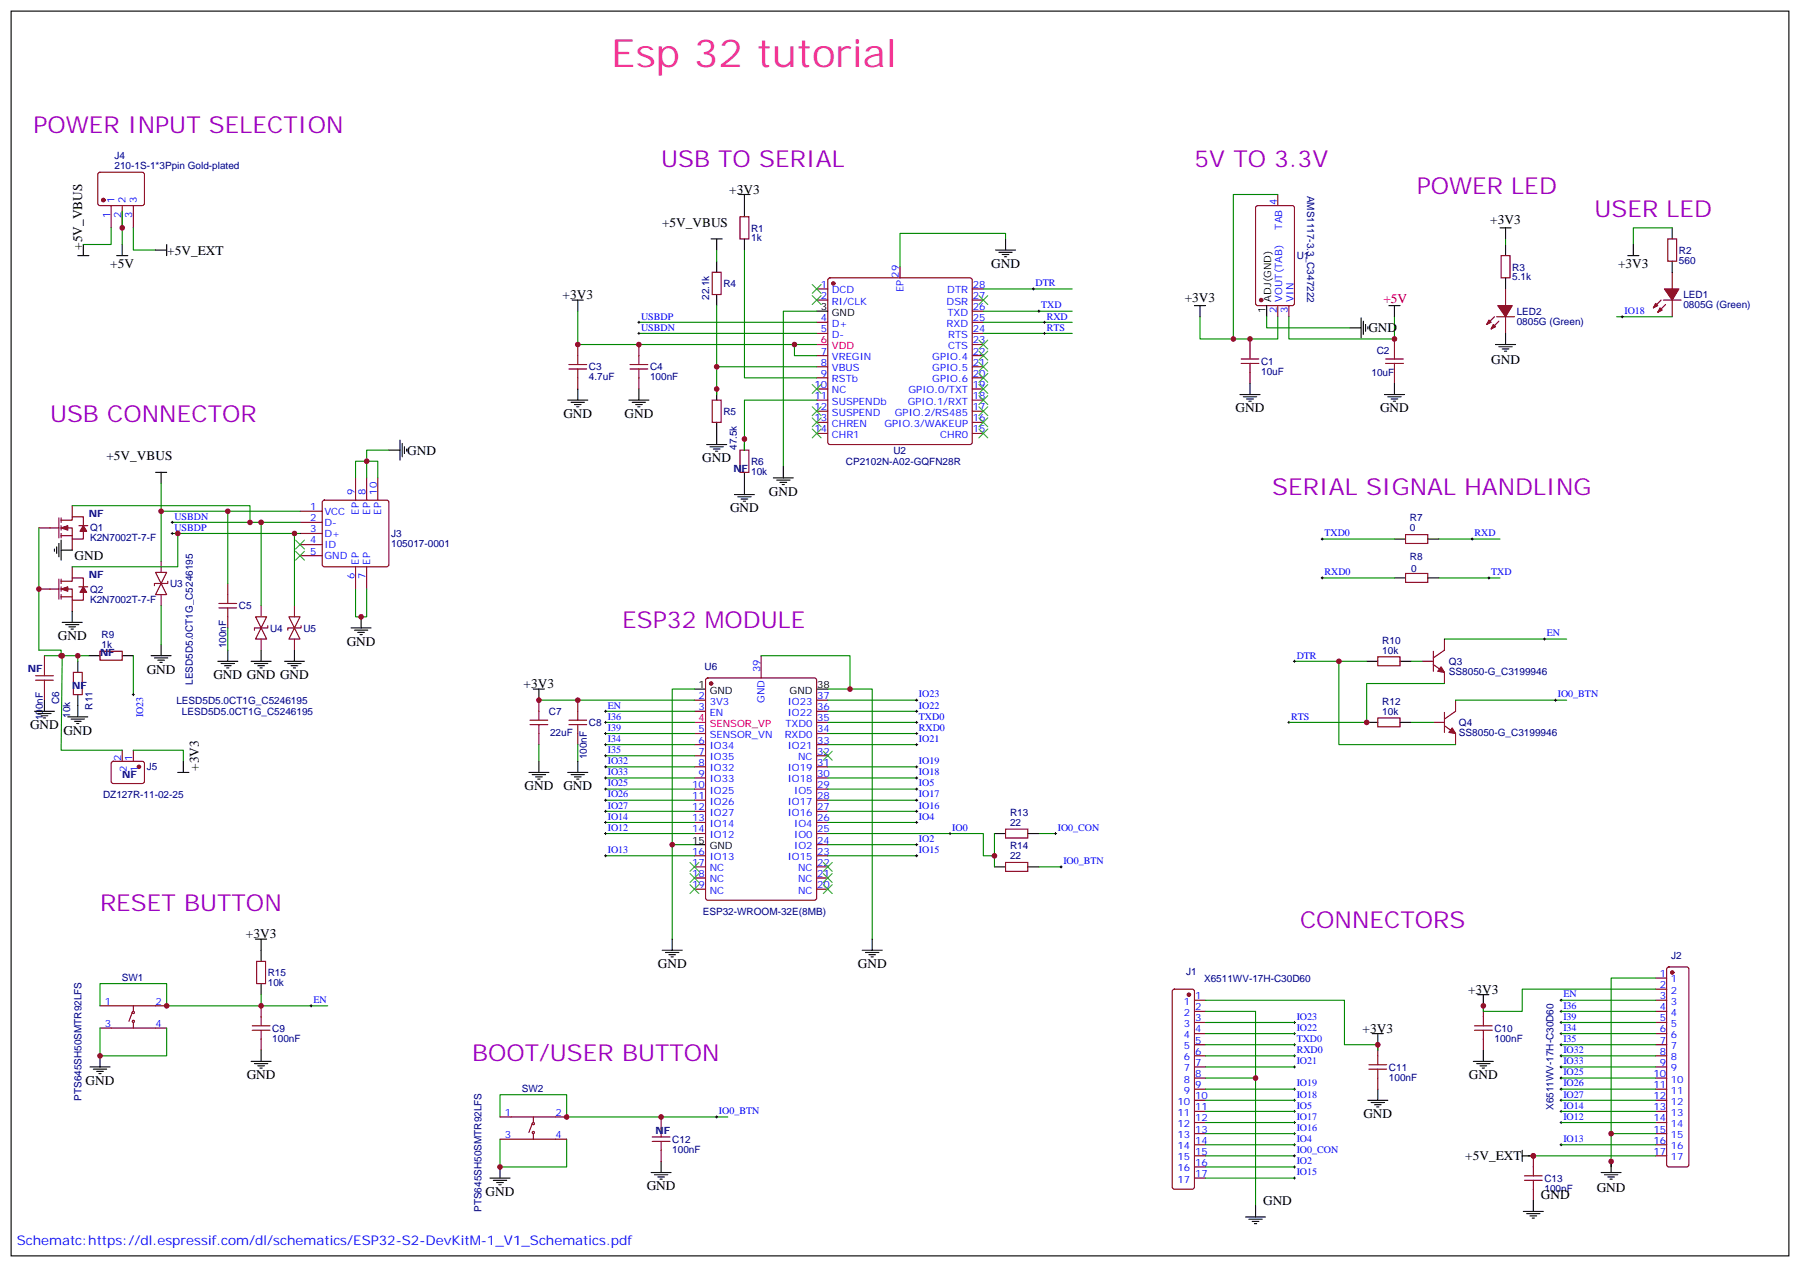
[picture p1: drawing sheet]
<svg xmlns="http://www.w3.org/2000/svg" width="572mm" height="402mm" viewBox="0 0 572 402" stroke-linecap="round" stroke-linejoin="round" font-family="sans-serif">
<g fill="none" stroke="#870000" stroke-width=".35">
<path d="M31.3 54.9l.4-.2h13.5l.5 .2 .2 .5-.1 9.4-.6 .5-13.7-.1-.5-.6v-9.2zM35.3 65.3v7M38.8 65.3v7M42.3 65.3v7M234.9 68.8h2.9v7h-2.9zM398.9 65.5l.4-.2h11l.6 .4 .1 30.6-.5 .7h-11.2l-.6-.4-.1-30.6zM405.7 61.7v3.6M529.5 75.8h2.8v7.1h-2.8zM226.1 86.4h2.9v7.1h-2.9zM259.3 91.7h3.5M259.3 95.2h3.5M263.1 88.4l.4-.2h44.5l.5 .2 .2 .5v51.5l-.3 .5-.4 .2h-44.5l-.5-.2-.2-.5v-51.5z"/>
<path d="M285.8 84.7v3.5M308.7 91.7h3.5M308.7 95.2h3.5M308.7 98.8h3.5M405.7 97v3.5M409.2 97v3.5M476.6 81.1h2.8v7.1h-2.8zM478 91.7v5.3M527.4 95.2l-2.5 2.5M528.1 95.2h5.7M528.8 96.7l-2.5 2.4M530.9 86.4v5.3"/>
<path d="M530.9 95.2v5.3M183.4 109.4v3.5M183.4 119.9v3.6M202.8 109.4v3.5M202.8 119.9v3.6M259.3 102.3h3.5M259.3 105.8h3.5M259.3 112.9h3.5M259.3 116.4h3.5M259.3 119.9h3.5M308.7 102.3h3.5M308.7 105.8h3.5"/>
<path d="M308.7 112.9h3.5M308.7 116.4h3.5M308.7 119.9h3.5M308.7 109.4h3.5M396.9 107.6v3.5M396.9 118.2v3.5M442.7 107.6v3.5M442.7 118.2v3.5M474.5 100.5l-2.5 2.5M475.2 100.5h5.6M475.9 102l-2.5 2.4M478 100.5v5.3"/>
<path d="M226.1 127h2.9v7.1h-2.9zM259.3 123.5h3.5M259.3 127h3.5M259.3 130.5h3.5M259.3 134.1h3.5M259.3 137.6h3.5M308.7 123.5h3.5M308.7 127h3.5M308.7 130.5h3.5M308.7 134.1h3.5M308.7 137.6h3.5M102.5 159l.5-.3h19.8l.5 .3 .2 .5v19.7l-.3 .5-.4 .2h-19.8l-.5-.2-.2-.5v-19.7z"/>
<path d="M112.9 151.7v7M116.4 151.7v7M119.9 151.7v7M234.9 142.9h2.9v7h-2.9zM12.3 167.6h6.4M18.7 164.4v6.3M19.4 167.6h3.5v3.5h3.6v-2.5M19.4 165.1h3.5v-1.1h3.6v2.9M19.4 164.4v1.4M19.4 166.9v1.4M19.4 169.3v1.4M19.4 170h3.5"/>
<path d="M22.9 160.5v3.5M22.9 171.1v3.5M22.9 179.9v3.5M25 166.9h2.9M95.2 162.3h7.1M95.2 165.8h7.1M95.2 169.3h7.1M95.2 172.9h7.1M95.2 176.4h7.1M112.9 179.9v7.1M116.4 179.9v7.1M446.3 169.7h7v2.8h-7z"/>
<path d="M12.3 187h6.4M18.7 183.8v6.3M19.4 187h3.5v3.5h3.6v-2.5M19.4 184.5h3.5v-1.1h3.6v2.9M19.4 183.8v1.4M19.4 186.3v1.4M19.4 188.7v1.4M19.4 189.4h3.5M22.9 190.5v3.5M25 186.3h2.9M49.4 181.7h3.5l-1.7 3.5zM51.2 185.2l1.7 3.5h-3.5z"/>
<path d="M53.3 184.5v.7h-4.3v.7M72.3 185.2v3.5M72.3 195.8v3.5M81.1 195.8h3.6l-1.8 3.5zM82.9 199.3l1.8 3.5h-3.6zM85 198.6v.7h-4.2v.7M91.7 195.8h3.5l-1.7 3.5zM93.5 199.3l1.7 3.5h-3.5zM95.6 198.6v.7h-4.2v.7M446.3 182h7v2.9h-7zM14.1 208.1v3.6M14.1 218.7v3.5"/>
<path d="M23.3 213.4h2.8v7.1h-2.8zM31.7 206.7h7.1v2.8h-7.1zM224.2 215.4l.5-.2h33.9l.6 .4 .1 69.4-.5 .7-34.1 .1-.6-.5-.1-69.4zM241.7 208.1v7.1M437.4 208.5h7.1v2.8h-7.1zM451.6 209.9h3.5M455.1 206.7v6.4M455.1 211l3.5 2.4v3.6M458.6 202.8v3.6l-3.5 2.4M38.8 238.1v3.6M42.3 238.1v3.6M171.1 222.2v3.6"/>
<path d="M171.1 232.8v3.6M183.4 222.2v3.6M183.4 232.8v3.6M220.5 222.2h3.5M220.5 225.8h3.5M220.5 232.8h3.5M220.5 236.4h3.5M220.5 239.9h3.5M259.3 222.2h3.5M259.3 225.8h3.5M259.3 229.3h3.5M259.3 232.8h3.5"/>
<path d="M259.3 236.4h3.5M259.3 239.9h3.5M437.4 227.9h7.1v2.8h-7.1zM455.1 229.3h3.5M458.6 226.1v6.4M458.6 230.4l3.5 2.4v3.6M462.1 222.2v3.6l-3.5 2.4M35.5 241.9l.5-.2h9.4l.5 .7-.1 5.9-.6 .4-9.5-.1-.4-.6v-5.6zM220.5 243.4h3.5M220.5 246.9h3.5M220.5 250.5h3.5M220.5 254h3.5"/>
<path d="M220.5 257.5h3.5M259.3 243.4h3.5M259.3 246.9h3.5M259.3 250.5h3.5M259.3 254h3.5M259.3 257.5h3.5M220.5 261.1h3.5M220.5 264.6h3.5M220.5 271.6h3.5M220.5 275.2h3.5M220.5 278.7h3.5M259.3 261.1h3.5"/>
<path d="M259.3 264.6h3.5M259.3 268.1h3.5M259.3 271.6h3.5M259.3 275.2h3.5M259.3 278.7h3.5M319.3 263.2h7v2.8h-7zM319.3 273.8h7v2.8h-7zM220.5 282.2h3.5M259.3 282.2h3.5M31.7 319.3h21.2M42.3 319.3v1.7M81.5 305.2h2.8v7h-2.8z"/>
<path d="M82.9 319.3v3.5M372.4 314.2l.5-.2h5.6l.5 .2 .2 .5v62.1l-.2 .5-.5 .2h-5.6l-.5-.3-.2-.4v-62.1zM379.2 317.5h3.6M471 319.3v3.5M525.6 310.4h3.6M525.6 314h3.6M525.6 317.5h3.6M529.4 307.1l.5-.2h5.6l.5 .2 .2 .5v62.1l-.2 .5-.5 .2h-5.6l-.5-.2-.2-.5v-62.1zM31.7 326.3h21.2M42 321.4l-1.1 2.8M42.3 324.6v1.7M82.9 329.8v3.6"/>
<path d="M379.2 321h3.6M379.2 324.6h3.6M379.2 328.1h3.6M379.2 331.6h3.6M379.2 335.1h3.6M379.2 338.7h3.6M437.4 331.6v3.5M471 329.8v3.6M525.6 321h3.6M525.6 324.6h3.6M525.6 328.1h3.6M525.6 331.6h3.6"/>
<path d="M525.6 335.1h3.6M525.6 338.7h3.6M158.7 354.5h21.2M169 356.7l-1.1 2.8M169.3 354.5v1.8M169.3 359.8v1.8M209.9 354.5v3.6M379.2 342.2h3.6M379.2 345.7h3.6M379.2 349.2h3.6M379.2 352.8h3.6M379.2 356.3h3.6"/>
<path d="M379.2 359.8h3.6M437.4 342.2v3.5M525.6 342.2h3.6M525.6 345.7h3.6M525.6 349.2h3.6M525.6 352.8h3.6M525.6 356.3h3.6M525.6 359.8h3.6M158.7 361.6h21.2M209.9 365.1v3.6M379.2 363.4h3.6M379.2 366.9h3.6"/>
<path d="M379.2 370.4h3.6M379.2 373.9h3.6M486.8 366.9v3.5M486.8 377.5v3.5M525.6 363.4h3.6M525.6 366.9h3.6"/>
<circle cx="42.3" cy="321.4" r=".35"/>
<circle cx="42.3" cy="324.2" r=".35"/>
<circle cx="169.3" cy="356.7" r=".35"/>
<circle cx="169.3" cy="359.5" r=".35"/>
</g>
<g fill="none" stroke="#000" stroke-width=".35">
<path d="M3.5 3.5h564.5v395.1h-564.5zM26.5 77.6v3.5M38.8 77.6v3.5M49.4 79.4h3.5M52.9 77.6v3.5M225.8 75.8h3.5M227.5 75.8v3.6M234.6 61.7h3.5M236.4 61.7v7.1M236.4 75.8v3.6M316.1 79.4h6.3M319.3 75.8v3.6"/>
<path d="M476.2 72.3h3.6M478 72.3v3.5M478 77.6v3.5M518.6 77.6v3.5M530.9 72.3v3.5M24.7 81.1h3.5M37 81.1h3.6M181.7 95.2h3.5M183.4 95.2v3.6M227.5 82.9v3.5M227.5 93.5v3.5M259.3 98.8h3.5"/>
<path d="M317.1 80.1h4.3M318.2 80.8h2.1M318.9 81.5h.7M379.2 97h3.6M381 97v3.5M402.2 97v3.5M441 97h3.5M442.7 97v3.5M478 88.2v3.5M516.8 81.1h3.5M530.9 82.9v3.5M428.6 104.1h3.6"/>
<path d="M432.2 100.9v6.3M432.9 102v4.2M433.6 103v2.1M434.3 103.7v.7M474.8 109.4h6.4M475.9 110.1h4.2M477 110.8h2.1M477.7 111.5h.7M478 105.8v3.6M127 139.7v6.4M180.3 127h6.3M181.3 127.7h4.3"/>
<path d="M182.4 128.4h2.1M183.1 129.1h.7M183.4 123.5v3.5M199.7 127h6.3M200.7 127.7h4.3M201.8 128.4h2.1M202.5 129.1h.7M202.8 123.5v3.5M227.5 123.5v3.5M227.5 134.1v7M236.4 139.3v3.6M393.7 125.2h6.3"/>
<path d="M394.8 125.9h4.2M395.8 126.6h2.1M396.5 127.4h.7M396.9 121.7v3.5M439.6 125.2h6.3M440.6 125.9h4.3M441.7 126.6h2.1M442.4 127.4h.7M442.7 121.7v3.5M49.4 149.9h3.5M51.2 149.9v3.6M123.5 142.9h3.5"/>
<path d="M127.7 140.8v4.2M128.4 141.8v2.1M129.1 142.5v.7M224.4 141.1h6.3M225.4 141.8h4.3M226.5 142.5h2.1M227.2 143.2h.7M233.2 157h6.3M234.2 157.7h4.3M235.3 158.4h2.1M236 159.1h.7M236.4 149.9v7.1"/>
<path d="M245.5 151.7h6.4M246.6 152.4h4.2M247.6 153.1h2.2M248.4 153.8h.7M248.7 148.2v3.5M17.3 174.3v.7M18 173.6v2.1M18.7 172.5v4.2M19.4 174.6h3.5M19.4 171.4v6.4M442.7 171.1h3.6M453.3 171.1h3.5"/>
<path d="M19.8 197.6h6.3M20.8 198.3h4.2M21.9 199h2.1M22.6 199.7h.7M22.9 194v3.6M111.5 199.3h6.3M114.7 195.8v3.5M442.7 183.4h3.6M453.3 183.4h3.5M24.7 209.9v3.5M28.2 208.1h3.5M38.8 208.1h3.5"/>
<path d="M48 208.1h6.3M49 208.8h4.3M50.1 209.5h2.1M50.8 210.3h.7M51.2 204.6v3.5M69.1 209.9h6.4M70.2 210.6h4.2M71.3 211.3h2.1M72 212h.7M72.3 206.4v3.5M79.7 209.9h6.4M80.8 210.6h4.2"/>
<path d="M81.8 211.3h2.2M82.5 212h.8M82.9 206.4v3.5M90.3 209.9h6.4M91.4 210.6h4.2M92.4 211.3h2.1M93.1 212h.7M93.5 206.4v3.5M112.5 200h4.3M113.6 200.7h2.1M114.3 201.4h.7M169.3 218.7h3.6"/>
<path d="M171.1 218.7v3.5M220.5 218.7h3.5M259.3 218.7h3.5M433.9 209.9h3.5M444.5 209.9h3.5M10.9 225.8h6.4M12 226.5h4.2M13.1 227.2h2.1M13.8 227.9h.7M14.1 222.2v3.6M21.5 227.5h6.4M22.6 228.2h4.2"/>
<path d="M23.6 229h2.2M24.3 229.7h.7M24.7 220.5v7M433.9 229.3h3.5M444.5 229.3h3.5M56.4 245.2h3.6M58.2 241.7v3.5M167.9 245.2h6.4M169 245.9h4.2M170 246.6h2.2M170.7 247.3h.7M171.1 241.7v3.5"/>
<path d="M180.3 245.2h6.3M181.3 245.9h4.3M182.4 246.6h2.1M183.1 247.3h.7M183.4 241.7v3.5M220.5 268.1h3.5M315.7 264.6h3.6M315.7 275.2h3.6M326.3 264.6h3.5M326.3 275.2h3.5M81.1 298.1h3.6M82.9 298.1v7.1"/>
<path d="M213.4 298.1v3.5M276.9 298.1v3.5M82.9 312.2v3.5M210.3 301.6h6.3M211.3 302.3h4.2M212.4 303h2.1M213.1 303.7h.7M273.8 301.6h6.3M274.8 302.3h4.2M275.9 303h2.1M276.6 303.7h.7M469.2 315.7h3.5"/>
<path d="M471 315.7v3.6M28.6 338.7h6.3M29.6 339.4h4.3M31.7 335.1v3.6M79.7 336.9h6.4M80.8 337.6h4.2M81.8 338.3h2.2M82.5 339h.8M82.9 333.4v3.5M435.7 328.1h3.5M437.4 328.1v3.5M467.8 336.9h6.3"/>
<path d="M468.8 337.6h4.3M469.9 338.3h2.1M470.6 339h.7M471 333.4v3.5M30.7 340.1h2.1M31.4 340.8h.7M434.3 349.2h6.3M435.3 350h4.3M436.4 350.7h2.1M437.1 351.4h.7M437.4 345.7v3.5M155.6 373.9h6.3"/>
<path d="M156.6 374.6h4.3M157.7 375.4h2.1M158.4 376.1h.7M158.7 370.4v3.5M206.7 372.2h6.4M207.8 372.9h4.2M208.8 373.6h2.2M209.5 374.3h.8M209.9 368.7v3.5M483.3 366.9h3.5M483.3 365.1v3.6M508.4 372.2h6.3"/>
<path d="M509.4 372.9h4.2M510.5 373.6h2.1M511.2 374.3h.7M511.5 368.7v3.5M395.5 386.3h6.3M396.5 387h4.3M397.6 387.7h2.1M398.3 388.4h.7M398.6 382.8v3.5M483.7 384.5h6.3M484.7 385.2h4.2M485.8 385.9h2.1"/>
<path d="M486.5 386.6h.7M486.8 381v3.5"/>
</g>
<path d="M259.3 109.4h3.5M220.5 229.3h3.5" fill="none" stroke="#f00" stroke-width=".35"/>
<g fill="#870000" stroke="#870000" stroke-width=".35">
<path d="M457.6 211.7l1 1.7-2.1-.3z"/>
<path d="M461.1 231.1l1 1.7-2.1-.3z"/>
<path d="M474.1 103l.7 .7-1.4 .7z"/>
<path d="M472.7 101.6l.7 .7-1.4 .7z"/>
<path d="M475.5 97h4.6l-2.1 3.5z"/>
<path d="M527 97.7l.8 .7-1.5 .7z"/>
<path d="M525.6 96.3l.7 .7-1.4 .7z"/>
<path d="M528.5 91.7h4.5l-2.1 3.5z"/>
<path d="M26.5 186.3l1 1.7h-2.1z"/>
<path d="M19.4 187l2.1-.7v1.4z"/>
<path d="M26.5 166.9l1 1.7h-2.1z"/>
<path d="M19.4 167.6l2.1-.7v1.4z"/>
<circle cx="225.8" cy="217" r=".53"/>
<circle cx="264.6" cy="90" r=".53"/>
<circle cx="400.4" cy="95.3" r=".53"/>
<circle cx="32.8" cy="63.5" r=".53"/>
<circle cx="530.9" cy="308.7" r=".53"/>
<circle cx="377.5" cy="315.7" r=".53"/>
<circle cx="44.1" cy="243.4" r=".53"/>
</g>
<path d="M51.2 178.2v3.5M51.2 188.7v3.6M82.9 192.3v3.5M93.5 192.3v3.5M82.9 202.8v3.6M93.5 202.8v3.6" fill="none" stroke="#8c2424" stroke-width=".35"/>
<g fill="none" stroke="#a10000" stroke-width=".35">
<path d="M180.6 115.7h5.7M180.6 117.1h5.7M183.4 112.9v2.8M183.4 117.1v2.8M200 115.7h5.7M200 117.1h5.7M202.8 112.9v2.8M202.8 117.1v2.8M394.1 115.4h5.6M394.1 113.9h5.6M396.9 111.1v2.8M396.9 115.4v2.8"/>
<path d="M439.9 115.4h5.7M439.9 113.9h5.7M442.7 111.1v2.8M442.7 115.4v2.8M69.5 191.6h5.6M69.5 193h5.6M72.3 188.7v2.9M72.3 193v2.8M11.3 214.5h5.6M11.3 215.9h5.6M14.1 211.7v2.8M14.1 215.9v2.8"/>
<path d="M168.3 228.6h5.6M168.3 230h5.6M171.1 225.8v2.8M171.1 230v2.8M180.6 228.6h5.7M180.6 230h5.7M183.4 225.8v2.8M183.4 230v2.8M80.1 325.6h5.6M80.1 327h5.6M82.9 322.8v2.8M82.9 327v2.8"/>
<path d="M434.6 338h5.7M434.6 339.4h5.7M437.4 335.1v2.9M437.4 339.4v2.8M468.1 325.6h5.7M468.1 327h5.7M471 322.8v2.8M471 327v2.8M209.9 358.1v2.8M207.1 360.9h5.6M207.1 362.3h5.6M209.9 362.3v2.8"/>
<path d="M484 373.2h5.7M484 374.6h5.7M486.8 370.4v2.8M486.8 374.6v2.9"/>
</g>
<g fill="none" stroke="#008700" stroke-width=".35">
<path d="M35.3 72.3v5.3h-8.8M38.8 67v10.6M42.3 72.3v7.1h7.1M227.5 79.4v3.5M236.4 79.4v40.5h22.9M319.3 75.8v-1.7h-33.5v10.6M405.7 61.7h-14.1v45.9M478 75.8v1.8M530.9 72.3h-12.3v5.3M183.4 98.8v10.6h75.9M227.5 97v19.4M259.3 98.8h-10.6v49.4"/>
<path d="M312.2 91.7h28.2M312.2 98.8h28.2M202.8 102.3h56.5M202.8 105.8h56.5M252.2 109.4v3.5h7.1M259.3 116.4h-31.8v8.8M312.2 102.3h28.2M312.2 105.8h28.2M381 100.5v7.1h24.7v-7.1M402.2 100.5v3.6h26.4M409.2 100.5v7.1h33.5v-7.1M513.3 100.5h17.6"/>
<path d="M259.3 127h-22.9v15.9v-1.8M51.2 153.5v24.7M112.9 151.7v-5.3h3.5v5.3M123.5 142.9h-7.1v3.5h3.5v5.3M12.3 167.6v38.8h7.1v1.7M22.9 160.5h56.5v5.3M51.2 162.3h44M54.7 165.8h40.5M54.7 169.3h40.5M56.4 169.3v10.6h-33.5M72.3 162.3v22.9M82.9 165.8v26.5"/>
<path d="M93.5 169.3v23M419.8 171.1h22.9M456.8 171.1h19.4M51.2 192.3v12.3M72.3 199.3v7.1M112.9 187v8.8h3.5v-8.8M419.8 183.4h22.9M456.8 183.4h19.4M14.1 208.1h10.6v1.8M19.8 208.1l-.4 30h19.4M24.7 208.1h3.5M42.3 208.1v12.4"/>
<path d="M220.5 218.7h-7.1v79.4M241.7 208.1h28.2v10.6M262.8 218.7h14.1v79.4M411 209.9h14.1M433.9 209.9h-8.8v26.5h37M448 209.9h3.6M458.6 217h-24.7v12.3h-24.7M458.6 202.8h38.8M42.3 238.1h15.9v3.6M171.1 222.2h49.4M171.1 236.4v5.3M183.4 236.4v5.3"/>
<path d="M192.3 225.8h28.2M192.3 229.3h28.2M192.3 232.8h28.2M192.3 239.9h28.2M192.3 236.4h28.2M262.8 225.8h28.2M262.8 222.2h28.2M262.8 229.3h28.2M262.8 232.8h28.2M262.8 236.4h28.2M448 229.3h7.1M462.1 222.2h35.3"/>
<path d="M192.3 246.9h28.2M192.3 243.4h28.2M192.3 254h28.2M192.3 250.5h28.2M192.3 257.5h28.2M262.8 246.9h28.2M262.8 243.4h28.2M262.8 254h28.2M262.8 250.5h28.2M262.8 257.5h28.2M192.3 261.1h28.2M192.3 264.6h28.2"/>
<path d="M192.3 271.6h28.2M213.4 268.1h7.1M262.8 264.6h49.4v7h3.5M262.8 268.1h28.2M262.8 261.1h28.2M262.8 271.6h28.2M315.7 264.6v10.6M329.8 264.6h5.3M329.8 275.2h7.1M31.7 319.3v-7.1h21.2v7.1h51.2M82.9 315.7v3.6M382.8 317.5h44.1v14.1h10.5v1.8"/>
<path d="M495.7 317.5h29.9M525.6 310.4h-14.1v49.4h14.1M525.6 314h-42.3v7h-12.3v-1.7M31.7 326.3v8.8h21.2v-8.8M382.8 321h15.8v61.8M382.8 335.1h28.2M382.8 338.7h28.2M382.8 328.1h28.2M382.8 331.6h28.2M382.8 324.6h28.2M495.7 335.1h29.9M495.7 338.7h29.9"/>
<path d="M495.7 328.1h29.9M495.7 331.6h29.9M495.7 324.6h29.9M495.7 321h29.9M158.7 354.5v-7h21.2v7h51.2M382.8 356.3h28.2M382.8 349.2h28.2M382.8 352.8h28.2M382.8 342.2h15.8M382.8 345.7h28.2M382.8 359.8h28.2M495.7 356.3h29.9"/>
<path d="M495.7 349.2h29.9M495.7 352.8h29.9M495.7 342.2h29.9M495.7 345.7h29.9M511.5 359.8v10.6M158.7 361.6v8.8h21.2v-8.8M382.8 366.9h28.2M382.8 363.4h28.2M382.8 373.9h28.2M382.8 370.4h28.2M485.1 366.9h40.5M495.7 363.4h29.9"/>
</g>
<g fill="none" stroke="#000" stroke-width=".32">
<path d="M327.7 91.7h.7M328.1 91.4v.7M329.5 98.8h.7M329.8 98.4v.7M202.5 102.3h.7M202.5 105.8h.7M202.8 102v.7M202.8 105.5v.7M331.3 102.3h.7M331.3 105.8h.7M331.6 102v.7M331.6 105.5v.7"/>
<path d="M514.7 100.5h.7M515.1 100.2v.7M54.3 169.3h.7M54.3 165.8h.7M54.7 165.5v.7M54.7 169v.7M419.5 171.1h.7M419.8 170.7v.7M467.1 171.1h.7M467.4 170.7v.7M419.5 183.4h.7M419.8 183.1v.7"/>
<path d="M472.4 183.4h.7M472.7 183.1v.7M410.6 209.9h.7M411 209.5v.8M490 202.8h.7M490.4 202.5v.7M42 220.5h.7M42.3 220.1v.7M191.9 225.8h.7M191.9 236.4h.7M191.9 229.3h.7M191.9 232.8h.7"/>
<path d="M191.9 239.9h.7M192.3 225.4v.7M192.3 229v.7M192.3 232.5v.7M192.3 236v.7M192.3 239.5v.7M290.7 225.8h.7M290.7 236.4h.7M290.7 222.2h.7M290.7 229.3h.7M290.7 232.8h.7M291 221.9v.7"/>
<path d="M291 225.4v.7M291 229v.7M291 232.5v.7M291 236v.7M408.9 229.3h.7M409.2 229v.7M493.5 222.2h.7M493.9 221.9v.7M191.9 257.5h.7M191.9 254h.7M191.9 246.9h.7M191.9 243.4h.7"/>
<path d="M191.9 250.5h.7M192.3 243.1v.7M192.3 246.6v.7M192.3 250.1v.7M192.3 253.6v.8M192.3 257.2v.7M290.7 257.5h.7M290.7 254h.7M290.7 246.9h.7M290.7 243.4h.7M290.7 250.5h.7M291 243.1v.7"/>
<path d="M291 246.6v.7M291 250.1v.7M291 253.6v.8M291 257.2v.7M191.9 264.6h.7M191.9 271.6h.7M191.9 261.1h.7M192.3 260.7v.7M192.3 264.2v.7M192.3 271.3v.7M290.7 271.6h.7M290.7 261.1h.7"/>
<path d="M290.7 268.1h.7M291 260.7v.7M291 267.8v.7M291 271.3v.7M301.3 264.6h.7M301.6 264.2v.7M334.8 264.6h.7M335.1 264.2v.7M336.5 275.2h.8M336.9 274.8v.7M98.4 319.3h.7M98.8 318.9v.7"/>
<path d="M495.3 317.5h.7M495.7 317.1v.8M410.6 324.6h.7M410.6 328.1h.7M410.6 331.6h.7M410.6 335.1h.7M410.6 338.7h.7M411 324.2v.7M411 327.7v.7M411 331.3v.7M411 334.8v.7M411 338.3v.7"/>
<path d="M495.3 321h.7M495.3 324.6h.7M495.3 328.1h.7M495.3 331.6h.7M495.3 335.1h.7M495.3 338.7h.7M495.7 320.7v.7M495.7 324.2v.7M495.7 327.7v.7M495.7 331.3v.7M495.7 334.8v.7M495.7 338.3v.7"/>
<path d="M227.2 354.5h.7M227.5 354.2v.7M410.6 345.7h.7M410.6 349.2h.7M410.6 352.8h.7M410.6 356.3h.7M410.6 359.8h.7M411 345.4v.7M411 348.9v.7M411 352.4v.7M411 356v.7M411 359.5v.7"/>
<path d="M495.3 342.2h.7M495.3 345.7h.7M495.3 349.2h.7M495.3 352.8h.7M495.3 356.3h.7M495.7 341.8v.7M495.7 345.4v.7M495.7 348.9v.7M495.7 352.4v.7M495.7 356v.7M410.6 363.4h.7M410.6 370.4h.7"/>
<path d="M410.6 373.9h.7M410.6 366.9h.7M411 363v.7M411 366.5v.7M411 370.1v.7M411 373.6v.7M495.3 363.4h.7M495.7 363v.7"/>
</g>
<g fill="none" stroke="#3c3" stroke-width=".35">
<path d="M257.9 90.3l2.8 2.8M257.9 93.8l2.8 2.9M260.7 90.3l-2.8 2.8M260.7 93.8l-2.8 2.9M310.8 93.8l2.8 2.9M313.6 93.8l-2.8 2.9M310.8 118.5l2.8 2.9M310.8 115l2.8 2.8M310.8 111.5l2.8 2.8M310.8 107.9l2.8 2.9M313.6 118.5l-2.8 2.9M313.6 115l-2.8 2.8"/>
<path d="M313.6 111.5l-2.8 2.8M313.6 107.9l-2.8 2.9M257.9 122.1l2.8 2.8M257.9 129.1l2.8 2.8M257.9 132.6l2.8 2.9M257.9 136.2l2.8 2.8M260.7 122.1l-2.8 2.8M260.7 129.1l-2.8 2.8M260.7 132.6l-2.8 2.9M260.7 136.2l-2.8 2.8M310.8 136.2l2.8 2.8M310.8 132.6l2.8 2.9"/>
<path d="M310.8 129.1l2.8 2.8M310.8 125.6l2.8 2.8M310.8 122.1l2.8 2.8M313.6 136.2l-2.8 2.8M313.6 132.6l-2.8 2.9M313.6 129.1l-2.8 2.8M313.6 125.6l-2.8 2.8M313.6 122.1l-2.8 2.8M93.8 171.4l2.9 2.9M93.8 175l2.9 2.8M96.7 171.4l-2.9 2.9M96.7 175l-2.9 2.8"/>
<path d="M261.4 238.5l2.8 2.8M264.2 238.5l-2.8 2.8M219.1 273.8l2.8 2.8M219.1 277.3l2.8 2.8M221.9 273.8l-2.8 2.8M221.9 277.3l-2.8 2.8M261.4 277.3l2.8 2.8M261.4 273.8l2.8 2.8M264.2 277.3l-2.8 2.8M264.2 273.8l-2.8 2.8M219.1 280.8l2.8 2.8M221.9 280.8l-2.8 2.8"/>
<path d="M261.4 280.8l2.8 2.8M264.2 280.8l-2.8 2.8"/>
</g>
<g fill="#c00">
<circle cx="31.8" cy="335.1" r=".88"/>
<circle cx="82.9" cy="319.3" r=".88"/>
<circle cx="52.9" cy="319.3" r=".88"/>
<circle cx="179.9" cy="354.5" r=".88"/>
<circle cx="209.9" cy="354.5" r=".88"/>
<circle cx="158.8" cy="370.4" r=".88"/>
<circle cx="183.4" cy="222.2" r=".88"/>
<circle cx="171.1" cy="222.2" r=".88"/>
<circle cx="213.4" cy="268.1" r=".88"/>
<circle cx="236.4" cy="139.3" r=".88"/>
<circle cx="227.5" cy="116.4" r=".88"/>
<circle cx="227.5" cy="123.5" r=".88"/>
<circle cx="202.8" cy="109.4" r=".88"/>
<circle cx="252.2" cy="109.4" r=".88"/>
<circle cx="183.4" cy="109.4" r=".88"/>
<circle cx="82.9" cy="165.8" r=".88"/>
<circle cx="93.5" cy="169.3" r=".88"/>
<circle cx="116.4" cy="146.4" r=".88"/>
<circle cx="114.7" cy="195.8" r=".88"/>
<circle cx="425.1" cy="209.9" r=".88"/>
<circle cx="442.7" cy="107.6" r=".88"/>
<circle cx="396.9" cy="107.6" r=".88"/>
<circle cx="391.6" cy="107.6" r=".88"/>
<circle cx="315.7" cy="271.6" r=".88"/>
<circle cx="433.9" cy="229.3" r=".88"/>
<circle cx="511.5" cy="368.7" r=".88"/>
<circle cx="398.6" cy="342.2" r=".88"/>
<circle cx="486.8" cy="366.9" r=".88"/>
<circle cx="471" cy="319.3" r=".88"/>
<circle cx="56.4" cy="169.3" r=".88"/>
<circle cx="12.3" cy="187" r=".88"/>
<circle cx="19.4" cy="208.1" r=".88"/>
<circle cx="24.7" cy="208.1" r=".88"/>
<circle cx="38.8" cy="72.3" r=".88"/>
<circle cx="511.5" cy="359.8" r=".88"/>
<circle cx="269.9" cy="218.7" r=".88"/>
<circle cx="19.8" cy="208.1" r=".88"/>
<circle cx="437.4" cy="331.6" r=".88"/>
<circle cx="51.2" cy="162.3" r=".88"/>
<circle cx="72.3" cy="162.3" r=".88"/>
<circle cx="79.4" cy="165.8" r=".88"/>
</g>
<text font-size="12.3" fill="#f39" x="194" y="21.2">Esp 32 tutorial</text>
<g font-size="7.4" fill="#90c">
<text x="10.6" y="42.3">POWER INPUT SELECTION</text>
<text x="209.9" y="52.9">USB TO SERIAL</text>
<text x="379.2" y="52.9">5V TO 3.3V</text>
<text x="449.8" y="61.7">POWER LED</text>
<text x="506.2" y="68.8">USER LED</text>
<text x="15.9" y="134.1">USB CONNECTOR</text>
<text x="403.9" y="157">SERIAL SIGNAL HANDLING</text>
<text x="197.6" y="199.3">ESP32 MODULE</text>
<text x="31.7" y="289.3">RESET BUTTON</text>
<text x="412.7" y="294.6">CONNECTORS</text>
<text x="149.9" y="336.9">BOOT/USER BUTTON</text>
</g>
<g font-size="4.2">
<text x="231.5" y="61.5">+3V3</text>
<text x="473.2" y="71.1">+3V3</text>
<text x="210.2" y="72.1">+5V_VBUS</text>
<text x="26.1" y="79.3" transform="rotate(-90 26.1 79.3)">+5V_VBUS</text>
<text x="53.1" y="80.8">+5V_EXT</text>
<text x="35" y="85.1">+5V</text>
<text x="314.7" y="85">GND</text>
<text x="513.7" y="85.1">+3V3</text>
<text x="178.6" y="95">+3V3</text>
<text x="376.2" y="95.8">+3V3</text>
<text x="434.4" y="105.5">GND</text>
<text x="473.4" y="115.5">GND</text>
<text x="392.3" y="130.9">GND</text>
<text x="438.1" y="130.9">GND</text>
<text x="178.9" y="132.6">GND</text>
<text x="198.3" y="132.6">GND</text>
<text x="33.8" y="146.1">+5V_VBUS</text>
<text x="129.3" y="144.4">GND</text>
<text x="223" y="146.8">GND</text>
<text x="244.1" y="157.3">GND</text>
<text x="231.8" y="162.6">GND</text>
<text x="23.6" y="177.8">GND</text>
<text x="18.3" y="203.2">GND</text>
<text x="110.1" y="205">GND</text>
<text x="46.6" y="213.8">GND</text>
<text x="67.7" y="215.5">GND GND GND</text>
<text x="166.3" y="218.4">+3V3</text>
<text x="9.5" y="231.4">GND</text>
<text x="20.1" y="233.2">GND</text>
<text x="63.2" y="244.7" transform="rotate(-90 63.2 244.7)">+3V3</text>
<text x="166.5" y="250.8">GND</text>
<text x="178.9" y="250.8">GND</text>
<text x="78.1" y="297.8">+3V3</text>
<text x="208.8" y="307.3">GND</text>
<text x="272.3" y="307.3">GND</text>
<text x="466.1" y="315.5">+3V3</text>
<text x="432.6" y="327.8">+3V3</text>
<text x="27.2" y="344.3">GND</text>
<text x="78.3" y="342.5">GND</text>
<text x="466.4" y="342.5">GND</text>
<text x="432.9" y="354.9">GND</text>
<text x="465.2" y="368.3">+5V_EXT</text>
<text x="205.3" y="377.8">GND</text>
<text x="154.2" y="379.6">GND</text>
<text x="401" y="382.5">GND</text>
<text x="489.2" y="380.7">GND</text>
<text x="506.9" y="378.2">GND</text>
</g>
<text font-size="4.2" fill="#f00" x="439.2" y="96.3">+5V</text>
<text font-size="4.2" fill="#00f" x="5.3" y="395.1">Schematc:https://dl.espressif.com/dl/schematics/ESP32-S2-DevKitM-1_V1_Schematics.pdf</text>
<g font-size="3.2" fill="#000080">
<text x="36.4" y="53.6">210-1S-1*3Ppin Gold-plated</text>
<text x="36.4" y="50.6">J4</text>
<text x="415.1" y="62.1" transform="rotate(90 415.1 62.1)">AMS1117-3.3_C347222</text>
<text x="238.5" y="76.6">1k</text>
<text x="238.5" y="73.5">R1</text>
<text x="411.7" y="82.3">U1</text>
<text x="533" y="83.7">560</text>
<text x="533" y="80.5">R2</text>
<text x="480.1" y="88.9">5.1k</text>
<text x="480.1" y="85.9">R3</text>
<text x="225.1" y="95.2" transform="rotate(-90 225.1 95.2)">22.1k</text>
<text x="229.7" y="91.2">R4</text>
<text x="534.5" y="94.6">LED1</text>
<text x="481.5" y="100">LED2</text>
<text x="534.5" y="97.8">0805G (Green)</text>
<text x="481.5" y="103.1">0805G (Green)</text>
<text x="437.1" y="112.3">C2</text>
<text x="187" y="117.6">C3</text>
<text x="206.4" y="117.6">C4</text>
<text x="400.4" y="119">10uF</text>
<text x="400.4" y="115.8">C1</text>
<text x="435.5" y="119.4">10uF</text>
<text x="187" y="120.8">4.7uF</text>
<text x="206.4" y="120.8">100nF</text>
<text x="229.7" y="131.7">R5</text>
<text x="234" y="142.8" transform="rotate(-90 234 142.8)">47.5k</text>
<text x="232.8" y="149.9">NF</text>
<text x="238.5" y="147.6">R6</text>
<text x="268.6" y="147.6">CP2102N-A02-GQFN28R</text>
<text x="283.7" y="144.2">U2</text>
<text x="238.5" y="150.8">10k</text>
<text x="28.2" y="164">NF</text>
<text x="447.7" y="165.4">R7</text>
<text x="28.6" y="171.9">K2N7002T-7-F</text>
<text x="28.6" y="168.7">Q1</text>
<text x="124.2" y="173.6">105017-0001</text>
<text x="124.2" y="170.5">J3</text>
<text x="447.7" y="168.6">0</text>
<text x="447.7" y="177.8">R8</text>
<text x="28.2" y="183.4">NF</text>
<text x="448" y="181.7">0</text>
<text x="28.6" y="191.3">K2N7002T-7-F</text>
<text x="28.6" y="188.1">Q2</text>
<text x="54" y="186.4">U3</text>
<text x="75.8" y="193.4">C5</text>
<text x="32.2" y="202.4">R9</text>
<text x="85.7" y="200.5">U4</text>
<text x="96.3" y="200.5">U5</text>
<text x="31.7" y="208.1">NF</text>
<text x="32.2" y="205.7">1k</text>
<text x="71.8" y="205.8" transform="rotate(-90 71.8 205.8)">100nF</text>
<text x="438.9" y="207.4">10k</text>
<text x="438.9" y="204.3">R10</text>
<text x="8.8" y="213.4">NF</text>
<text x="223.7" y="212.8">U6</text>
<text x="460" y="214.2">SS8050-G_C3199946</text>
<text x="460" y="211.1">Q3</text>
<text x="22.9" y="218.7">NF</text>
<text x="61.2" y="217.4" transform="rotate(-90 61.2 217.4)">LESD5D5.0CT1G_C5246195</text>
<text x="18.8" y="223.5" transform="rotate(-90 18.8 223.5)">C6</text>
<text x="22.3" y="227.9" transform="rotate(-90 22.3 227.9)">10k</text>
<text x="29.3" y="225.3" transform="rotate(-90 29.3 225.3)">R11</text>
<text x="56" y="223.5">LESD5D5.0CT1G_C5246195</text>
<text x="57.8" y="227">LESD5D5.0CT1G_C5246195</text>
<text x="174.3" y="226.9">C7</text>
<text x="438.9" y="226.8">10k</text>
<text x="438.9" y="223.7">R12</text>
<text x="13.6" y="228.7" transform="rotate(-90 13.6 228.7)">100nF</text>
<text x="174.6" y="233.7">22uF</text>
<text x="187" y="230.5">C8</text>
<text x="463.2" y="233.6">SS8050-G_C3199946</text>
<text x="463.2" y="230.5">Q4</text>
<text x="46.6" y="244.3">J5</text>
<text x="186.4" y="241" transform="rotate(-90 186.4 241)">100nF</text>
<text x="38.8" y="246.9">NF</text>
<text x="32.7" y="253.4">DZ127R-11-02-25</text>
<text x="320.7" y="262.1">22</text>
<text x="320.7" y="259">R13</text>
<text x="320.7" y="269.6">R14</text>
<text x="320.7" y="272.7">22</text>
<text x="223.1" y="290.4">ESP32-WROOM-32E(8MB)</text>
<text x="530.6" y="304.5">J2</text>
<text x="38.7" y="311.4">SW1</text>
<text x="85" y="309.8">R15</text>
<text x="376.6" y="309.6">J1</text>
<text x="382.3" y="311.6">X6511WV-17H-C30D60</text>
<text x="85" y="313">10k</text>
<text x="86.4" y="327.5">C9</text>
<text x="474.5" y="327.5">C10</text>
<text x="86.4" y="330.7">100nF</text>
<text x="474.5" y="330.7">100nF</text>
<text x="441" y="339.8">C11</text>
<text x="165.7" y="346.7">SW2</text>
<text x="441" y="343">100nF</text>
<text x="25.8" y="349.4" transform="rotate(-90 25.8 349.4)">PTS645SH50SMTR92LFS</text>
<text x="493.2" y="352.4" transform="rotate(-90 493.2 352.4)">X6511WV-17H-C30D60</text>
<text x="208.1" y="359.8">NF</text>
<text x="213.4" y="365.9">100nF</text>
<text x="213.4" y="362.7">C12</text>
<text x="490.4" y="375.1">C13</text>
<text x="490.4" y="378.3">100nF</text>
<text x="152.8" y="384.7" transform="rotate(-90 152.8 384.7)">PTS645SH50SMTR92LFS</text>
</g>
<g font-size="3.2" fill="#00f">
<text x="36.3" y="64.6" transform="rotate(-90 36.3 64.6)">1</text>
<text x="39.9" y="64.6" transform="rotate(-90 39.9 64.6)">2</text>
<text x="43.4" y="64.6" transform="rotate(-90 43.4 64.6)">3</text>
<text x="405.3" y="65.1" transform="rotate(-90 405.3 65.1)">4</text>
<text x="34.9" y="69" transform="rotate(-90 34.9 69)">1</text>
<text x="38.5" y="69" transform="rotate(-90 38.5 69)">2</text>
<text x="42" y="69" transform="rotate(-90 42 69)">3</text>
<text x="407.1" y="72.9" transform="rotate(-90 407.1 72.9)">TAB</text>
<text x="285.4" y="88.2" transform="rotate(-90 285.4 88.2)">29</text>
<text x="260.6" y="91.4">1</text>
<text x="260.6" y="94.9">2</text>
<text x="264.1" y="93.1">DCD</text>
<text x="286.8" y="92.8" transform="rotate(-90 286.8 92.8)">EP</text>
<text x="300.8" y="93.1">DTR</text>
<text x="308.9" y="94.9">27</text>
<text x="308.9" y="91.4">28</text>
<text x="328.8" y="90.8">DTR</text>
<text x="407.1" y="95.7" transform="rotate(-90 407.1 95.7)">VOUT(TAB)</text>
<text x="410.6" y="95.7" transform="rotate(-90 410.6 95.7)">VIN</text>
<text x="203.6" y="101.4">USBDP</text>
<text x="260.6" y="102">4</text>
<text x="264.1" y="96.7">RI/CLK</text>
<text x="300.6" y="96.7">DSR</text>
<text x="300.8" y="100.2">TXD</text>
<text x="308.9" y="102">25</text>
<text x="308.9" y="98.4">26</text>
<text x="330.6" y="97.9">TXD</text>
<text x="332.3" y="101.4">RXD</text>
<text x="405.3" y="99.2" transform="rotate(-90 405.3 99.2)">2</text>
<text x="408.9" y="99.2" transform="rotate(-90 408.9 99.2)">3</text>
<text x="515.8" y="99.7">IO18</text>
<text x="203.6" y="105">USBDN</text>
<text x="260.6" y="105.5">5</text>
<text x="264.1" y="103.7">D+</text>
<text x="264.1" y="107.2">D-</text>
<text x="300.5" y="103.7">RXD</text>
<text x="301" y="107.2">RTS</text>
<text x="308.9" y="105.5">24</text>
<text x="332.3" y="105">RTS</text>
<text x="260.6" y="112.5">7</text>
<text x="301" y="110.8">CTS</text>
<text x="308.9" y="112.5">22</text>
<text x="308.9" y="109">23</text>
<text x="260.6" y="116.1">8</text>
<text x="260.6" y="119.6">9</text>
<text x="264.1" y="114.3">VREGIN</text>
<text x="264.1" y="117.8">VBUS</text>
<text x="296" y="117.8">GPIO.5</text>
<text x="296" y="114.3">GPIO.4</text>
<text x="308.9" y="119.6">20</text>
<text x="308.9" y="116.1">21</text>
<text x="258.6" y="123.1">10</text>
<text x="264.1" y="121.4">RSTb</text>
<text x="264.1" y="124.9">NC</text>
<text x="288.5" y="124.9">GPIO.0/TXT</text>
<text x="296" y="121.4">GPIO.6</text>
<text x="308.9" y="123.1">19</text>
<text x="258.6" y="126.6">11</text>
<text x="258.6" y="130.2">12</text>
<text x="264.1" y="128.4">SUSPENDb</text>
<text x="264.1" y="131.9">SUSPEND</text>
<text x="284.1" y="131.9">GPIO.2/RS485</text>
<text x="288.2" y="128.4">GPIO.1/RXT</text>
<text x="308.9" y="130.2">17</text>
<text x="308.9" y="126.6">18</text>
<text x="258.6" y="133.7">13</text>
<text x="258.6" y="137.2">14</text>
<text x="264.1" y="135.5">CHREN</text>
<text x="280.8" y="135.5">GPIO.3/WAKEUP</text>
<text x="308.9" y="137.2">15</text>
<text x="308.9" y="133.7">16</text>
<text x="264.1" y="139">CHR1</text>
<text x="298.6" y="139">CHR0</text>
<text x="98.5" y="161.9">1</text>
<text x="112.5" y="157" transform="rotate(-90 112.5 157)">9</text>
<text x="116.1" y="157" transform="rotate(-90 116.1 157)">8</text>
<text x="119.6" y="157" transform="rotate(-90 119.6 157)">10</text>
<text x="55.4" y="164.9">USBDN</text>
<text x="98.5" y="165.5">2</text>
<text x="103" y="163.3">VCC</text>
<text x="103" y="166.9">D-</text>
<text x="113.9" y="163.4" transform="rotate(-90 113.9 163.4)">EP</text>
<text x="117.5" y="163.4" transform="rotate(-90 117.5 163.4)">EP</text>
<text x="121" y="163.4" transform="rotate(-90 121 163.4)">EP</text>
<text x="55.4" y="168.5">USBDP</text>
<text x="98.5" y="169">3</text>
<text x="98.5" y="172.5">4</text>
<text x="103" y="170.4">D+</text>
<text x="103" y="173.9">ID</text>
<text x="420.5" y="170.2">TXD0</text>
<text x="468.1" y="170.2">RXD</text>
<text x="98.5" y="176">5</text>
<text x="103" y="177.4">GND</text>
<text x="113.9" y="179.2" transform="rotate(-90 113.9 179.2)">EP</text>
<text x="117.5" y="179.2" transform="rotate(-90 117.5 179.2)">EP</text>
<text x="112.5" y="183.7" transform="rotate(-90 112.5 183.7)">6</text>
<text x="116.1" y="183.7" transform="rotate(-90 116.1 183.7)">7</text>
<text x="420.5" y="182.6">RXD0</text>
<text x="473.4" y="182.6">TXD</text>
<text x="491.1" y="202">EN</text>
<text x="411.7" y="209">DTR</text>
<text x="241.3" y="213.4" transform="rotate(-90 241.3 213.4)">39</text>
<text x="221.8" y="221.9">2</text>
<text x="259.5" y="221.9">37</text>
<text x="291.7" y="221.4">IO23</text>
<text x="494.6" y="221.4">IO0_BTN</text>
<text x="45.5" y="227.7" transform="rotate(-90 45.5 227.7)">IO23</text>
<text x="193" y="224.9">EN</text>
<text x="221.8" y="225.4">3</text>
<text x="225.3" y="227.2">EN</text>
<text x="225.3" y="223.7">3V3</text>
<text x="242.7" y="223.2" transform="rotate(-90 242.7 223.2)">GND</text>
<text x="250.1" y="223.7">IO23</text>
<text x="250.1" y="227.2">IO22</text>
<text x="259.5" y="225.4">36</text>
<text x="291.7" y="224.9">IO22</text>
<text x="193" y="232">I39</text>
<text x="193" y="228.4">I36</text>
<text x="221.8" y="232.5">5</text>
<text x="249.4" y="230.7">TXD0</text>
<text x="259.5" y="229">35</text>
<text x="259.5" y="232.5">34</text>
<text x="291.7" y="228.4">TXD0</text>
<text x="291.7" y="232">RXD0</text>
<text x="409.9" y="228.4">RTS</text>
<text x="193" y="239">I35</text>
<text x="193" y="235.5">I34</text>
<text x="221.8" y="239.5">7</text>
<text x="221.8" y="236">6</text>
<text x="225.3" y="237.8">IO34</text>
<text x="225.3" y="234.2">SENSOR_VN</text>
<text x="249.1" y="234.2">RXD0</text>
<text x="250.1" y="237.8">IO21</text>
<text x="259.5" y="236">33</text>
<text x="259.5" y="239.5">32</text>
<text x="291.7" y="235.5">IO21</text>
<text x="38.5" y="241.5" transform="rotate(-90 38.5 241.5)">2</text>
<text x="40.2" y="245" transform="rotate(-90 40.2 245)">2</text>
<text x="42" y="241.5" transform="rotate(-90 42 241.5)">1</text>
<text x="43.7" y="245" transform="rotate(-90 43.7 245)">1</text>
<text x="193" y="242.5">IO32</text>
<text x="221.8" y="243.1">8</text>
<text x="225.3" y="244.8">IO32</text>
<text x="225.3" y="241.3">IO35</text>
<text x="250.1" y="244.8">IO19</text>
<text x="253.4" y="241.3">NC</text>
<text x="259.5" y="243.1">31</text>
<text x="291.7" y="242.5">IO19</text>
<text x="193" y="249.6">IO25</text>
<text x="193" y="246.1">IO33</text>
<text x="219.8" y="250.1">10</text>
<text x="221.8" y="246.6">9</text>
<text x="225.3" y="251.9">IO25</text>
<text x="225.3" y="248.4">IO33</text>
<text x="250.1" y="248.4">IO18</text>
<text x="252.1" y="251.9">IO5</text>
<text x="259.5" y="246.6">30</text>
<text x="259.5" y="250.1">29</text>
<text x="291.7" y="246.1">IO18</text>
<text x="291.7" y="249.6">IO5</text>
<text x="193" y="256.6">IO27</text>
<text x="193" y="253.1">IO26</text>
<text x="219.8" y="257.2">12</text>
<text x="219.8" y="253.6">11</text>
<text x="225.3" y="255.4">IO26</text>
<text x="250.1" y="255.4">IO17</text>
<text x="259.5" y="253.6">28</text>
<text x="259.5" y="257.2">27</text>
<text x="291.7" y="256.6">IO16</text>
<text x="291.7" y="253.1">IO17</text>
<text x="193" y="263.7">IO12</text>
<text x="193" y="260.2">IO14</text>
<text x="219.8" y="260.7">13</text>
<text x="225.3" y="262.5">IO14</text>
<text x="225.3" y="258.9">IO27</text>
<text x="250.1" y="258.9">IO16</text>
<text x="252.1" y="262.5">IO4</text>
<text x="259.5" y="260.7">26</text>
<text x="291.7" y="260.2">IO4</text>
<text x="302.3" y="263.7">IO0</text>
<text x="335.8" y="263.7">IO0_CON</text>
<text x="219.8" y="264.2">14</text>
<text x="225.3" y="266">IO12</text>
<text x="252.1" y="266">IO0</text>
<text x="252.1" y="269.5">IO2</text>
<text x="259.5" y="264.2">25</text>
<text x="259.5" y="267.8">24</text>
<text x="291.7" y="267.2">IO2</text>
<text x="193" y="270.8">IO13</text>
<text x="219.8" y="274.8">17</text>
<text x="219.8" y="271.3">16</text>
<text x="225.3" y="273">IO13</text>
<text x="250.1" y="273">IO15</text>
<text x="259.5" y="271.3">23</text>
<text x="259.5" y="274.8">22</text>
<text x="291.7" y="270.8">IO15</text>
<text x="337.6" y="274.3">IO0_BTN</text>
<text x="219.8" y="281.9">19</text>
<text x="219.8" y="278.3">18</text>
<text x="225.3" y="280.1">NC</text>
<text x="225.3" y="276.6">NC</text>
<text x="253.4" y="276.6">NC</text>
<text x="253.4" y="280.1">NC</text>
<text x="259.5" y="278.3">21</text>
<text x="259.5" y="281.9">20</text>
<text x="225.3" y="283.6">NC</text>
<text x="253.4" y="283.6">NC</text>
<text x="527" y="310.1">1</text>
<text x="530.5" y="311.9">1</text>
<text x="379.4" y="317.1">1</text>
<text x="496.4" y="316.6">EN</text>
<text x="527" y="313.6">2</text>
<text x="527" y="317.1">3</text>
<text x="530.5" y="315.4">2</text>
<text x="33.3" y="318.9">1</text>
<text x="49.4" y="318.9">2</text>
<text x="99.5" y="318.4">EN</text>
<text x="375.9" y="318.9">1</text>
<text x="375.9" y="322.4">2</text>
<text x="379.4" y="320.7">2</text>
<text x="411.7" y="323.7">IO23</text>
<text x="496.4" y="320.1">I36</text>
<text x="496.4" y="323.7">I39</text>
<text x="527" y="320.7">4</text>
<text x="530.5" y="318.9">3</text>
<text x="530.5" y="322.4">4</text>
<text x="33.3" y="326">3</text>
<text x="49.4" y="326">4</text>
<text x="375.9" y="326">3</text>
<text x="375.9" y="329.5">4</text>
<text x="379.4" y="324.2">3</text>
<text x="379.4" y="327.7">4</text>
<text x="411.7" y="327.2">IO22</text>
<text x="496.4" y="327.2">I34</text>
<text x="527" y="324.2">5</text>
<text x="527" y="327.7">6</text>
<text x="530.5" y="326">5</text>
<text x="530.5" y="329.5">6</text>
<text x="375.9" y="333">5</text>
<text x="379.4" y="331.3">5</text>
<text x="379.4" y="334.8">6</text>
<text x="411.7" y="334.3">RXD0</text>
<text x="411.7" y="330.7">TXD0</text>
<text x="496.4" y="330.7">I35</text>
<text x="496.4" y="334.3">IO32</text>
<text x="527" y="331.3">7</text>
<text x="527" y="334.8">8</text>
<text x="530.5" y="333">7</text>
<text x="375.9" y="336.5">6</text>
<text x="375.9" y="340.1">7</text>
<text x="379.4" y="338.3">7</text>
<text x="379.4" y="341.8">8</text>
<text x="411.7" y="337.8">IO21</text>
<text x="496.4" y="337.8">IO33</text>
<text x="496.4" y="341.3">IO25</text>
<text x="525" y="341.8">10</text>
<text x="527" y="338.3">9</text>
<text x="530.5" y="336.5">8</text>
<text x="530.5" y="340.1">9</text>
<text x="375.9" y="343.6">8</text>
<text x="375.9" y="347.1">9</text>
<text x="379.4" y="345.4">9</text>
<text x="411.7" y="344.8">IO19</text>
<text x="496.4" y="344.8">IO26</text>
<text x="525" y="345.4">11</text>
<text x="530.5" y="343.6">10</text>
<text x="530.5" y="347.1">11</text>
<text x="228.2" y="353.7">IO0_BTN</text>
<text x="373.9" y="350.7">10</text>
<text x="379.4" y="348.9">10</text>
<text x="379.4" y="352.4">11</text>
<text x="411.7" y="351.9">IO5</text>
<text x="411.7" y="348.4">IO18</text>
<text x="496.4" y="348.4">IO27</text>
<text x="496.4" y="351.9">IO14</text>
<text x="525" y="348.9">12</text>
<text x="525" y="352.4">13</text>
<text x="530.5" y="350.7">12</text>
<text x="160.3" y="354.2">1</text>
<text x="176.4" y="354.2">2</text>
<text x="373.9" y="354.2">11</text>
<text x="373.9" y="357.7">12</text>
<text x="379.4" y="356">12</text>
<text x="379.4" y="359.5">13</text>
<text x="411.7" y="355.4">IO17</text>
<text x="411.7" y="359">IO16</text>
<text x="496.4" y="355.4">IO12</text>
<text x="525" y="356">14</text>
<text x="525" y="359.5">15</text>
<text x="530.5" y="354.2">13</text>
<text x="530.5" y="357.7">14</text>
<text x="160.3" y="361.2">3</text>
<text x="176.4" y="361.2">4</text>
<text x="373.9" y="361.2">13</text>
<text x="373.9" y="364.8">14</text>
<text x="379.4" y="363">14</text>
<text x="411.7" y="362.5">IO4</text>
<text x="496.4" y="362.5">IO13</text>
<text x="525" y="363">16</text>
<text x="530.5" y="361.2">15</text>
<text x="530.5" y="364.8">16</text>
<text x="373.9" y="368.3">15</text>
<text x="373.9" y="371.8">16</text>
<text x="379.4" y="366.5">15</text>
<text x="379.4" y="370.1">16</text>
<text x="411.7" y="369.5">IO2</text>
<text x="411.7" y="366">IO0_CON</text>
<text x="525" y="366.5">17</text>
<text x="530.5" y="368.3">17</text>
<text x="373.9" y="375.4">17</text>
<text x="379.4" y="373.6">17</text>
<text x="411.7" y="373.1">IO15</text>
</g>
<g font-size="3.2">
<text x="403.6" y="95.7" transform="rotate(-90 403.6 95.7)">ADJ(GND)</text>
<text x="260.6" y="98.4">3</text>
<text x="264.1" y="100.2">GND</text>
<text x="401.8" y="99.2" transform="rotate(-90 401.8 99.2)">1</text>
<text x="221.8" y="218.4">1</text>
<text x="225.3" y="220.1">GND</text>
<text x="250.7" y="220.1">GND</text>
<text x="259.5" y="218.4">38</text>
<text x="219.8" y="267.8">15</text>
<text x="225.3" y="269.5">GND</text>
</g>
<g font-size="3.2" fill="#f00">
<text x="260.6" y="109">6</text>
<text x="264.1" y="110.8">VDD</text>
<text x="221.8" y="229">4</text>
<text x="225.3" y="230.7">SENSOR_VP</text>
</g>
</svg>
